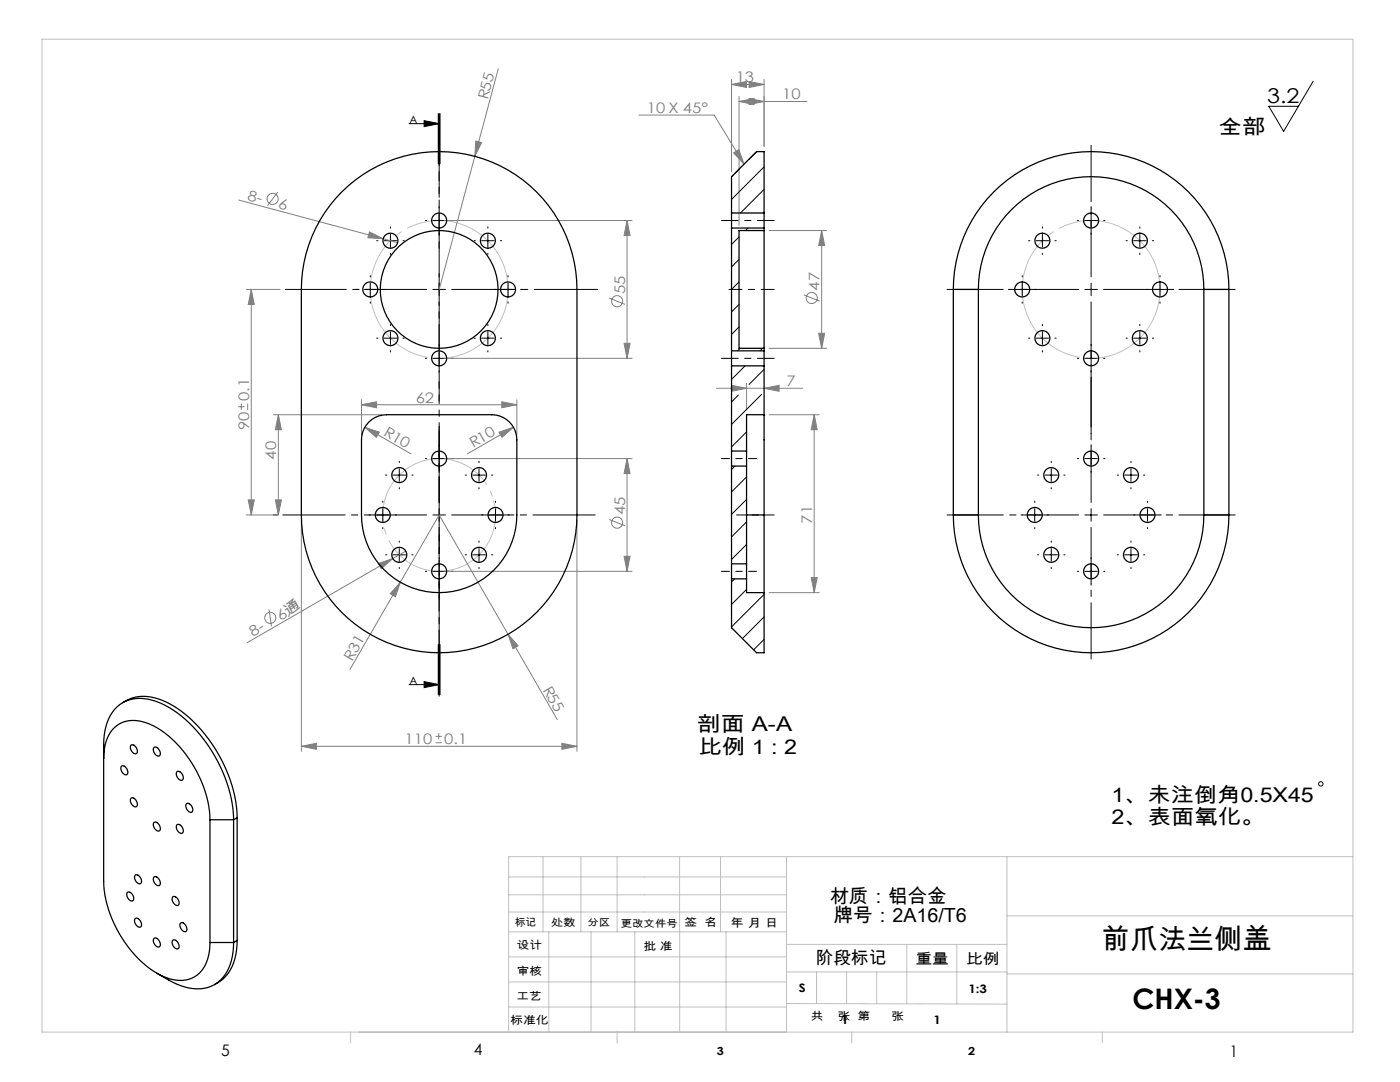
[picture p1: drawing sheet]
<svg xmlns="http://www.w3.org/2000/svg" width="279mm" height="216mm" viewBox="0 0 279 216" stroke-linecap="round" stroke-linejoin="round" font-family="sans-serif">
<g fill="none" stroke="#808080" stroke-width=".2">
<path d="M99.4 13.7l-11.8 44.1M146 16.9l3-.6v1.2zM146 15.9v18.4M146 16.9h6.5M147.5 19.3v25.7M149.5 19.7l3 .6-3 .6zM149.5 16.3l3 .6-3 .6zM152.5 15.9v13.4M47.6 39.9l28.9 7.7M55.4 38.3l-2 2.8M95 28.1l1.1 .3-1.3 2.8zM127.5 23h15l6 9.8"/>
<path d="M146.4 30.5l1-.6 1.1 2.9zM147.5 20.3l3-.6v1.2zM147.5 20.3h13.6M49.1 57.8h6.8M50.1 57.8v45M50.1 57.8l.6 3h-1.2zM73.7 46.3l2.8 1.3-3.1-.2zM76.5 47.6l2.9 .8M88.6 44h37.5M121.6 59.5l3.1 1.2M125.1 44l.6 3h-1.2zM125.1 44v27.5"/>
<path d="M153.5 46h11.5M160.4 58.8l3.2 1.3M164 46l.6 3h-1.2zM164 46v23.5M72.1 79.8v7M88.6 71.5h37.5M103.1 79.8v7M124.5 68.5h1.2l-.6 3zM143 77.5h17.2M146 76.9l3 .6-3 .6zM149 76.5v5.3M152.5 77.5l3-.6v1.2z"/>
<path d="M153.5 69.5h11.5M163.4 66.5h1.2l-.6 3zM47.5 81.2h1.3M48.2 80.5v1.3M49.4 80.5v1.3M49.5 99.8h1.2l-.6 3zM54.6 82.8h21.5M55 99.8h1.2l-.6 3zM55.6 82.8v20M55.6 82.8l.6 3h-1.2zM72.1 80.8l3-.6v1.2zM72.1 80.8h31"/>
<path d="M72.8 85.3l2.9 .9-.6 1.1zM72.8 85.3l9.2 5.3M88.6 91.5h37.5M99.6 86.2l2.9-.9-2.3 2zM100.1 80.2l3 .6-3 .6zM102.5 85.3l-9.2 5.3M125.1 91.5l.6 3h-1.2zM125.1 91.5v22.5M153.5 82.8h10M162.5 82.8l.6 3h-1.2zM162.5 82.8v35.5M49.1 102.8h6.3"/>
<path d="M60.1 103.8v46.1M75.5 112.4l2.9-.9-2.3 2zM78.4 111.5l-29.1 16.7M79.9 116.2l-1 2.9-1-.6zM81 110l-2.6 1.5M88.6 114h37.5M115.1 103.8v46.1M121.6 103.7l3.1 1.2M124.5 111h1.2l-.6 3zM153.5 118.3h10M161.9 115.3h1.2l-.6 3zM53.7 121.6l.5 3.4"/>
<path d="M69.8 133.6l17.8-30.8 23.6 40.8M101.4 126.6l2 2.3-1 .6zM60.1 148.9l3-.6v1.2zM60.1 148.9h55M86.9 148.2h1.3M86.9 146.9h1.3M87.6 146.3v1.3M112.1 148.3l3 .6-3 .6z"/>
<circle cx="54.4" cy="39.7" r="1.11"/>
<circle cx="162" cy="59.5" r="1.11"/>
<circle cx="123.2" cy="60.1" r="1.11"/>
<circle cx="123.2" cy="104.3" r="1.11"/>
<circle cx="53.9" cy="123.3" r="1.11"/>
</g>
<g fill="none" stroke="#000" stroke-width=".2">
<path d="M262.1 16.2l-5.9 10-3-5h5.9M81.6 24.7h6M84.6 24.1l3 .6-3 .6zM87.5 22.7v10M87.6 22.7v10M87.8 22.7v10M72.6 57.8h2.5M73.9 56.5v2.5M76.7 48h2.5M77.9 46.8v2.5M86.4 57.8h2.5M86.4 44h2.5"/>
<path d="M87.6 42.8v2.5M87.6 56.5v2.5M96.1 48h2.5M97.4 46.8v2.5M100.1 57.8h2.5M101.4 56.5v2.5M202.8 57.8h2.5M204 56.5v2.5M206.8 48h2.5M208 46.8v2.5M216.5 57.8h2.5M216.5 44h2.5"/>
<path d="M217.8 42.8v2.5M217.8 56.5v2.5M226.2 48h2.5M227.5 46.8v2.5M230.3 57.8h2.5M231.5 56.5v2.5M76.7 67.5h2.5M77.9 66.2v2.5M86.4 71.5h2.5M87.6 70.3v2.5M96.1 67.5h2.5M97.4 66.2v2.5"/>
<path d="M206.8 67.5h2.5M208 66.2v2.5M216.5 71.5h2.5M217.8 70.3v2.5M226.2 67.5h2.5M227.5 66.2v2.5M78.4 94.8h2.5M79.7 93.5v2.5M86.4 91.5h2.5M87.6 90.3v2.5M94.3 94.8h2.5M95.6 93.5v2.5"/>
<path d="M208.6 94.8h2.5M209.8 93.5v2.5M216.5 91.5h2.5M217.8 90.3v2.5M224.5 94.8h2.5M225.7 93.5v2.5M75.1 102.8h2.5M76.4 101.5v2.5M78.4 110.7h2.5M79.7 109.5v2.5M86.4 102.8h2.5M86.4 114h2.5"/>
<path d="M87.6 101.5v2.5M87.6 112.8v2.5M94.3 110.7h2.5M95.6 109.5v2.5M97.6 102.8h2.5M98.9 101.5v2.5M205.3 102.8h2.5M206.5 101.5v2.5M208.6 110.7h2.5M209.8 109.5v2.5M216.5 102.8h2.5M216.5 114h2.5"/>
<path d="M217.8 101.5v2.5M217.8 112.8v2.5M224.5 110.7h2.5M225.7 109.5v2.5M227.8 102.8h2.5M229 101.5v2.5M81.6 136.6h6M84.6 136l3 .6-3 .6zM87.5 128.6v10M87.6 128.6v10M87.8 128.6v10z"/>
<circle cx="263.6" cy="156.4" r=".44"/>
</g>
<path d="M100.8 53.7a13.8 13.8 0 0 0-23-5.6 13.8 13.8 0 0 0 6.1 22.9 13.8 13.8 0 0 0 17.2-16.2l-.3-1.1M230.9 53.7a13.8 13.8 0 0 0-23-5.6 13.8 13.8 0 0 0 6.1 22.9 13.8 13.8 0 0 0 17.2-16.2l-.3-1.1" fill="none" stroke="#c0c0c0" stroke-width=".2" stroke-dasharray="30.5 1.3 1.3 1.3" stroke-dashoffset="6.3" stroke-linecap="butt"/>
<path d="M98.4 99.5a11.2 11.2 0 0 0-18.8-4.6 11.2 11.2 0 0 0 4.9 18.7 11.2 11.2 0 0 0 14.1-13.2l-.2-.9" fill="none" stroke="#c0c0c0" stroke-width=".2" stroke-dasharray="30.5 1.3 1.3 1.3" stroke-dashoffset="-3" stroke-linecap="butt"/>
<path d="M87.6 55.3v-30.3" fill="none" stroke="#000" stroke-width=".2" stroke-dasharray="30.5 1.3 1.3 1.3" stroke-dashoffset="15.1"/>
<path d="M85.1 57.8h-28.2" fill="none" stroke="#000" stroke-width=".2" stroke-dasharray="30.5 1.3 1.3 1.3" stroke-dashoffset="18.3"/>
<path d="M87.6 60.3v78.6" fill="none" stroke="#000" stroke-width=".2" stroke-dasharray="30.5 1.3 1.3 1.3" stroke-dashoffset="10.2"/>
<path d="M90.1 57.8h29.2" fill="none" stroke="#000" stroke-width=".2" stroke-dasharray="30.5 1.3 1.3 1.3" stroke-dashoffset="17.8"/>
<g fill="none" stroke="#000" stroke-width=".2" stroke-dasharray="30.5 1.3 1.3 1.3">
<path d="M71.4 57.8h-.3M73.9 55.3v-.3M75.4 48h-.2M76.4 57.8h.2M77.9 45.5v-.2M77.9 50.5v.3M80.4 48h.3M85.1 44h-.2M87.6 41.5v-.2M87.6 46.5v.3M90.1 44h.3M94.9 48h-.3"/>
<path d="M97.4 45.5v-.2M97.4 50.5v.3M98.9 57.8h-.3M99.9 48h.2M101.4 55.3v-.3M103.9 57.8h.2M201.5 57.8h-.2M204 55.3v-.3M205.5 48h-.2M206.5 57.8h.3M208 45.5v-.2M208 50.5v.3"/>
<path d="M210.5 48h.3M215.3 44h-.3M217.8 41.5v-.2M217.8 46.5v.3M220.3 44h.2M225 48h-.3M227.5 45.5v-.2M227.5 50.5v.3M229 57.8h-.2M230 48h.2M231.5 55.3v-.3M234 57.8h.3"/>
<path d="M73.9 60.3v.2M75.4 67.5h-.2M77.9 65v-.3M77.9 70v.2M80.4 67.5h.3M85.1 71.5h-.2M87.6 69v-.2M87.6 74v.3M90.1 71.5h.3M94.9 67.5h-.3M97.4 65v-.3M97.4 70v.2"/>
<path d="M99.9 67.5h.2M101.4 60.3v.2M204 60.3v.2M205.5 67.5h-.2M208 65v-.3M208 70v.2M210.5 67.5h.3M215.3 71.5h-.3M217.8 69v-.2M217.8 74v.3M220.3 71.5h.2M225 67.5h-.3"/>
<path d="M227.5 65v-.3M227.5 70v.2M230 67.5h.2M231.5 60.3v.2M77.2 94.8h-.3M79.7 92.3v-.3M79.7 97.3v.2M82.2 94.8h.2M85.1 91.5h-.2M87.6 89v-.2M87.6 94v.3M90.1 91.5h.3"/>
<path d="M93.1 94.8h-.3M95.6 92.3v-.3M95.6 97.3v.2M98.1 94.8h.2M207.3 94.8h-.2M209.8 92.3v-.3M209.8 97.3v.2M212.3 94.8h.3M215.3 91.5h-.3M217.8 89v-.2M217.8 94v.3M220.3 91.5h.2"/>
<path d="M223.2 94.8h-.2M225.7 92.3v-.3M225.7 97.3v.2M228.2 94.8h.3M73.9 102.8h-.3M76.4 100.3v-.3M76.4 105.3v.2M77.2 110.7h-.3M78.9 102.8h.2M79.7 108.2v-.2M79.7 113.2v.3M82.2 110.7h.2"/>
<path d="M85.1 114h-.2M87.6 111.5v-.2M87.6 116.5v.3M90.1 114h.3M93.1 110.7h-.3M95.6 108.2v-.2M95.6 113.2v.3M96.4 102.8h-.3M98.1 110.7h.2M98.9 100.3v-.3M98.9 105.3v.2M101.4 102.8h.2"/>
<path d="M204 102.8h-.2M206.5 100.3v-.3M206.5 105.3v.2M207.3 110.7h-.2M209 102.8h.3M209.8 108.2v-.2M209.8 113.2v.3M212.3 110.7h.3M215.3 114h-.3M217.8 111.5v-.2M217.8 116.5v.3M220.3 114h.2"/>
<path d="M223.2 110.7h-.2M225.7 108.2v-.2M225.7 113.2v.3M226.5 102.8h-.2M228.2 110.7h.3M229 100.3v-.3M229 105.3v.2M231.5 102.8h.3"/>
</g>
<path d="M87.6 100.3v-14.3M87.6 105.3v14.2" fill="none" stroke="#000" stroke-width=".2" stroke-dasharray="30.5 1.3 1.3 1.3" stroke-dashoffset="25.3"/>
<path d="M85.1 102.8h-28.7" fill="none" stroke="#000" stroke-width=".2" stroke-dasharray="30.5 1.3 1.3 1.3" stroke-dashoffset="18"/>
<path d="M90.1 102.8h28.7" fill="none" stroke="#000" stroke-width=".2" stroke-dasharray="30.5 1.3 1.3 1.3" stroke-dashoffset="18.1"/>
<path d="M147 102.8h7.5" fill="none" stroke="#000" stroke-width=".2" stroke-dasharray="30.5 1.3 1.3 1.3" stroke-dashoffset="28.6"/>
<path d="M151 91.5h-7M151 114h-7" fill="none" stroke="#000" stroke-width=".2" stroke-dasharray="30.5 1.3 1.3 1.3" stroke-dashoffset="28.9"/>
<path d="M154.5 44h-10.5M154.5 71.5h-10.5" fill="none" stroke="#000" stroke-width=".2" stroke-dasharray="30.5 1.3 1.3 1.3" stroke-dashoffset="27.1"/>
<path d="M145.5 57.8h9" fill="none" stroke="#000" stroke-width=".2" stroke-dasharray="30.5 1.3 1.3 1.3" stroke-dashoffset="27.9"/>
<path d="M215.3 57.8h-26.3M217.8 55.3v-26.3M220.3 57.8h26.2M217.8 60.3v26.2M215.3 102.8h-26.3M217.8 100.3v-26.3M217.8 105.3v26.2M220.3 102.8h26.2" fill="none" stroke="#000" stroke-width=".2" stroke-dasharray="30.5 1.3 1.3 1.3" stroke-dashoffset="19.3"/>
<path d="M87.6 22.7v115.9" fill="none" stroke="#000" stroke-width=".2" stroke-dasharray="6.3 1.3 1.3 1.3 5.1" stroke-dashoffset="-1.5"/>
<g fill="none" stroke="#c0c0c0" stroke-width=".2">
<path d="M8.4 7.8h261.6v198.1h-261.6zM101.5 178.5h55.5M101.5 175h55.5M108.4 170.9v15M115.9 170.9v15M123.2 170.9v15M135.6 170.9v15M143.8 170.9v15M157 170.9v35M201 170.9v35M270 170.9h-168.5v35M101.5 195.9h55.5"/>
<path d="M101.5 190.9h55.5M101.5 185.9h55.5M101.5 182h55.5M109.5 185.9v20M118 185.9v20M126.7 185.9v20M135.7 185.9v20M144.9 185.9v20M157 188.4h44M157 193.9h44M163 193.9v6.4M169 193.9v6.4"/>
<path d="M175 193.9v6.4M181 188.4v11.9M191 188.4v11.9M201 194.3h69M201 182.7h69M70 205.9v2.2M101.5 200.9h55.5M123.2 205.9v2.2M157 200.2l44 .2M170 205.9v2.2M220 205.9v2.2"/>
</g>
<path d="M84.6 24.1l3 .6-3 .6zM84.6 136l3 .6-3 .6z" fill="#000"/>
<g fill="#808080">
<path d="M73.7 46.3l2.8 1.3-3.1-.2z"/>
<path d="M146.4 30.5l1-.6 1.1 2.9z"/>
<path d="M99.6 86.2l2.9-.9-2.3 2z"/>
<path d="M75.5 112.4l2.9-.9-2.3 2z"/>
<path d="M79.9 116.2l-1 2.9-1-.6z"/>
<path d="M95 28.1l1.1 .3-1.3 2.8z"/>
<path d="M101.4 126.6l2 2.3-1 .6z"/>
<path d="M72.8 85.3l2.9 .9-.6 1.1z"/>
<path d="M124.5 68.5h1.2l-.6 3zM125.1 44l.6 3h-1.2zM124.5 111h1.2l-.6 3zM125.1 91.5l.6 3h-1.2z"/>
<path d="M161.9 115.3h1.2l-.6 3zM162.5 82.8l.6 3h-1.2z"/>
<path d="M164 46l.6 3h-1.2zM163.4 66.5h1.2l-.6 3z"/>
<path d="M50.1 57.8l.6 3h-1.2zM49.5 99.8h1.2l-.6 3zM55.6 82.8l.6 3h-1.2zM55 99.8h1.2l-.6 3z"/>
<path d="M72.1 80.8l3-.6v1.2zM100.1 80.2l3 .6-3 .6z"/>
<path d="M60.1 148.9l3-.6v1.2zM112.1 148.3l3 .6-3 .6zM147.5 20.3l3-.6v1.2zM149.5 19.7l3 .6-3 .6zM146 76.9l3 .6-3 .6zM152.5 77.5l3-.6v1.2z"/>
<path d="M146 16.9l3-.6v1.2zM149.5 16.3l3 .6-3 .6z"/>
</g>
<g fill="none" stroke="#000" stroke-width=".25">
<path d="M68.2 38.3a27.5 27.5 0 0 1 30-6 27.5 27.5 0 0 1 16.9 25.5v45a27.5 27.5 0 0 1-27.5 27.5 27.5 27.5 0 0 1-27.5-27.5v-45a27.5 27.5 0 0 1 8.1-19.5zM146 42.5v3M146 45.5h6.5M146 42.5v-7.2l5-5h1.5v12.2M146 45.5v24.5M146 42.5h6.5M152.5 46v23.5M152.5 42.5v3M152.5 46h-5v23.5h5M152.5 45.5v.5M190.3 57.8a27.5 27.5 0 0 1 27.5-27.5 27.5 27.5 0 0 1 27.5 27.5M190.3 57.8v45"/>
<path d="M190.3 57.8h5M195.3 57.8a22.5 22.5 0 0 1 22.5-22.5 22.5 22.5 0 0 1 22.5 22.5M195.3 57.8v45M240.3 57.8v45M240.3 57.8h5M245.3 57.8v45M146 70v3M146 70h6.5M146 73h6.5M146 73v17M152.5 70v3M152.5 69.5v.5"/>
<path d="M152.5 73v9.8M73.6 84.2a5 5 0 0 1 3.5-1.4h21a5 5 0 0 1 5 5v15a15.5 15.5 0 0 1-15.5 15.5 15.5 15.5 0 0 1-15.5-15.5v-15a5 5 0 0 1 1.5-3.6zM146 90v3M146 93v19.5M146 93h3M146 90h3M149 90v3M149 93v19.5M152.5 82.8v20M152.5 82.8h-3.5v7.2M146 112.5v3M146 112.5h3"/>
<path d="M146 115.5h3M146 115.5v9.8l5 5h1.5v-12M149 112.5v3M149 115.5v2.8h3.5M149 102.8h3.5M152.5 102.8v15.5M190.3 102.8a27.5 27.5 0 0 0 27.5 27.5 27.5 27.5 0 0 0 27.5-27.5M190.3 102.8h5M195.3 102.8a22.5 22.5 0 0 0 22.5 22.5 22.5 22.5 0 0 0 22.5-22.5M240.3 102.8h5M20.7 151.3a7.6 7.6 0 0 1 3.1-6.8 7.1 7.1 0 0 1 6.7 .3 23.2 23.2 0 0 1 11 15.1l.3 1.9 .1 1.8M24.3 152.9a1.14 1.14 0 0 1 1.1 1.6 1.14 1.14 0 0 1-1.1-1.6z"/>
<path d="M24.5 140.2a8.5 8.5 0 0 1 9 .1 28.1 28.1 0 0 1 12.8 16.6l.8 3.2 .2 3.1M26.2 148.7a1.14 1.14 0 0 1 1 1.7 1.14 1.14 0 0 1-1-1.7zM26.2 159.3a1.14 1.14 0 0 1 1 1.6 1.14 1.14 0 0 1-1-1.6zM30.8 149.1a1.14 1.14 0 0 1 1 1.7 1.14 1.14 0 0 1-1-1.7zM35.3 154a1.14 1.14 0 0 1 1.1 1.6 1.14 1.14 0 0 1-1.1-1.6zM25.5 178a1.14 1.14 0 0 1 1 1.7 1.14 1.14 0 0 1-1-1.7zM27 174.6a1.14 1.14 0 0 1 1.1 1.7 1.14 1.14 0 0 1-1.1-1.7zM30.8 175a1.14 1.14 0 0 1 1 1.7 1.14 1.14 0 0 1-1-1.7zM30.8 164.1a1.14 1.14 0 0 1 1 1.7 1.14 1.14 0 0 1-1-1.7zM34.5 178.9a1.14 1.14 0 0 1 1.1 1.7 1.14 1.14 0 0 1-1.1-1.7zM35.3 164.5a1.14 1.14 0 0 1 1.1 1.7 1.14 1.14 0 0 1-1.1-1.7zM37.2 160.3a1.14 1.14 0 0 1 1.1 1.7 1.14 1.14 0 0 1-1.1-1.7z"/>
<path d="M41.9 163.6h4.7M41.9 163.6v24.5M46.6 163.6a28.7 28.7 0 0 0-12.9-22.5 9.8 9.8 0 0 0-8.6-1.2 7.9 7.9 0 0 0-4.3 6.8l-.1 1.9v27.2a23.4 23.4 0 0 0 10.6 18.4 7.6 7.6 0 0 0 7.5 .7 7.1 7.1 0 0 0 3.1-6v-.8M46.6 163.6v24.5M47.3 163.2l-.7 .4M47.3 163.2v24.5M27 183.3a1.14 1.14 0 0 1 1.1 1.7 1.14 1.14 0 0 1-1.1-1.7zM30.8 187.2a1.14 1.14 0 0 1 1 1.7 1.14 1.14 0 0 1-1-1.7zM34.5 187.6a1.14 1.14 0 0 1 1.1 1.7 1.14 1.14 0 0 1-1.1-1.7zM36.1 184.2a1.14 1.14 0 0 1 1 1.6 1.14 1.14 0 0 1-1-1.6zM41.9 188.1h4.7M46.6 188.1a9.8 9.8 0 0 1-3.2 8 7.9 7.9 0 0 1-8.1 .3l-4-2.2"/>
<path d="M47.3 187.7a9.8 9.8 0 0 1-3.2 8l-1.3 .8M47.3 187.7l-.7 .4"/>
<circle cx="73.9" cy="57.8" r="1.5"/>
<circle cx="77.9" cy="48" r="1.5"/>
<circle cx="87.6" cy="57.8" r="11.8"/>
<circle cx="87.6" cy="44" r="1.5"/>
<circle cx="97.4" cy="48" r="1.5"/>
<circle cx="101.4" cy="57.8" r="1.5"/>
<circle cx="204" cy="57.8" r="1.5"/>
<circle cx="208" cy="48" r="1.5"/>
<circle cx="217.8" cy="44" r="1.5"/>
<circle cx="227.5" cy="48" r="1.5"/>
<circle cx="231.5" cy="57.8" r="1.5"/>
<circle cx="77.9" cy="67.5" r="1.5"/>
<circle cx="87.6" cy="71.5" r="1.5"/>
<circle cx="97.4" cy="67.5" r="1.5"/>
<circle cx="208" cy="67.5" r="1.5"/>
<circle cx="217.8" cy="71.5" r="1.5"/>
<circle cx="227.5" cy="67.5" r="1.5"/>
<circle cx="79.7" cy="94.8" r="1.5"/>
<circle cx="87.6" cy="91.5" r="1.5"/>
<circle cx="95.6" cy="94.8" r="1.5"/>
<circle cx="209.8" cy="94.8" r="1.5"/>
<circle cx="217.8" cy="91.5" r="1.5"/>
<circle cx="225.7" cy="94.8" r="1.5"/>
<circle cx="76.4" cy="102.8" r="1.5"/>
<circle cx="79.7" cy="110.7" r="1.5"/>
<circle cx="87.6" cy="114" r="1.5"/>
<circle cx="95.6" cy="110.7" r="1.5"/>
<circle cx="98.9" cy="102.8" r="1.5"/>
<circle cx="206.5" cy="102.8" r="1.5"/>
<circle cx="209.8" cy="110.7" r="1.5"/>
<circle cx="217.8" cy="114" r="1.5"/>
<circle cx="225.7" cy="110.7" r="1.5"/>
<circle cx="229" cy="102.8" r="1.5"/>
</g>
<g fill="none" stroke="#000" stroke-width=".2">
<path d="M147.5 33.8l-1.5 1.5M151 30.3l-1.5 1.5M152.5 33.3l-6.5 6.5M152.5 37.8l-4.7 4.7M147.5 47.3l-1.5 1.5M147.5 51.8l-1.5 1.5M147.5 56.3l-1.5 1.5M149.3 45.5l-.5 .5M152.5 42.3l-.2 .2M147.4 78.8l-1.4 1.4M147.5 60.7l-1.5 1.5M147.5 65.2l-1.5 1.5"/>
<path d="M147.7 69.5l-.5 .5M148.7 73l-2.7 2.7M152 78.7l-6 6M152.2 69.5l-.5 .5M152.5 73.7l-3 3M146.7 93l-.7 .7M149 86.2l-3 3M149 95.2l-3 3M149 99.7l-3 3M152.5 82.7l-.1 .1M146.6 115.5l-.6 .6M149 117.6l-3 3"/>
<path d="M149 104.1l-3 3M149 108.6l-3 3M152.5 118.6l-6.5 6.5M152.5 123.1l-4.3 4.3M152.5 127.6l-2.1 2.1"/>
</g>
<g font-size="5.6">
<text x="219.8" y="189.3">前爪法兰侧盖</text>
<text x="226" y="201.3">CHX-3</text>
</g>
<g font-size="4.1">
<text x="252.9" y="20.6">3.2</text>
<text x="243.2" y="26.7">全部</text>
<text x="139.1" y="146">剖面 A-A</text>
<text x="139.4" y="150.5">比例 1 : 2</text>
<text x="221.8" y="159.9">1、未注倒角0.5X45</text>
<text x="221.8" y="164.5">2、表面氧化。</text>
</g>
<g font-size="3.9">
<text x="165.6" y="180.1">材质：铝合金</text>
<text x="166.3" y="184">牌号：2A16/T6</text>
</g>
<text font-size="3.5" x="162.8" y="192.3">阶段标记</text>
<g font-size="3.2">
<text x="44.2" y="210.6">5</text>
<text x="94.6" y="210.6">4</text>
<text x="245.4" y="210.9">1</text>
</g>
<g font-size="2.9" fill="#808080">
<text x="146.8" y="16.4">13</text>
<text x="97.3" y="20" transform="rotate(-75 97.3 20)">R55</text>
<text x="129.1" y="22.6">10 X 45°</text>
<text x="156.1" y="19.8">10</text>
<text x="49.3" y="39.9" transform="rotate(15 49.3 39.9)">8-</text>
<text x="55.4" y="41.6" transform="rotate(15 55.4 41.6)">6</text>
<text x="124.7" y="58.6" transform="rotate(-90 124.7 58.6)">55</text>
<text x="163.6" y="58" transform="rotate(-90 163.6 58)">47</text>
<text x="156.9" y="77.1">7</text>
<text x="49.7" y="80.1" transform="rotate(-90 49.7 80.1)">0.1</text>
<text x="83" y="80.4">62</text>
<text x="49.7" y="85.8" transform="rotate(-90 49.7 85.8)">90</text>
<text x="76.4" y="86.9" transform="rotate(30 76.4 86.9)">R10</text>
<text x="94.5" y="89.4" transform="rotate(-30 94.5 89.4)">R10</text>
<text x="55.1" y="91.7" transform="rotate(-90 55.1 91.7)">40</text>
<text x="124.7" y="102.8" transform="rotate(-90 124.7 102.8)">45</text>
<text x="162.1" y="104.5" transform="rotate(-90 162.1 104.5)">71</text>
<text x="56" y="123.9" transform="rotate(-30 56 123.9)">6</text>
<text x="57.5" y="123.1" transform="rotate(-38 57.5 123.1)">通</text>
<text x="50.5" y="127.1" transform="rotate(-30 50.5 127.1)">8-</text>
<text x="70.3" y="132" transform="rotate(-60 70.3 132)">R31</text>
<text x="108.2" y="137.6" transform="rotate(60 108.2 137.6)">R55</text>
<text x="80.8" y="148.5">110</text>
<text x="88.6" y="148.5">0.1</text>
</g>
<g font-size="2.9">
<text x="182.7" y="192.3">重量</text>
<text x="192.8" y="192.4">比例</text>
</g>
<g font-size="2.3">
<text x="81.6" y="24.8">A</text>
<text x="81.6" y="136.7">A</text>
<text x="145.8" y="185">年 月 日</text>
<text x="159.4" y="198">S</text>
<text x="193.3" y="198.2">1:3</text>
<text x="167.9" y="204.4">1</text>
<text x="186.3" y="204.4">1</text>
</g>
<g font-size="2.2">
<text x="136.6" y="184.8">签 名</text>
<text x="103.1" y="189.5">设计</text>
<text x="128.4" y="189.5">批 准</text>
<text x="103.1" y="194.5">审核</text>
<text x="103" y="199.6">工艺</text>
<text x="161.8" y="203.5">共</text>
<text x="167.2" y="203.5">张 第</text>
<text x="177.9" y="203.5">张</text>
<text x="101.8" y="204.4">标准化</text>
<text x="143.1" y="210.5">3</text>
<text x="193.2" y="210.5">2</text>
</g>
<g font-size="2.1">
<text x="102.8" y="184.7">标记</text>
<text x="110" y="184.8">处数</text>
</g>
<g font-size="2">
<text x="117.3" y="184.8">分区</text>
<text x="123.9" y="184.9">更改文件号</text>
</g>
</svg>
